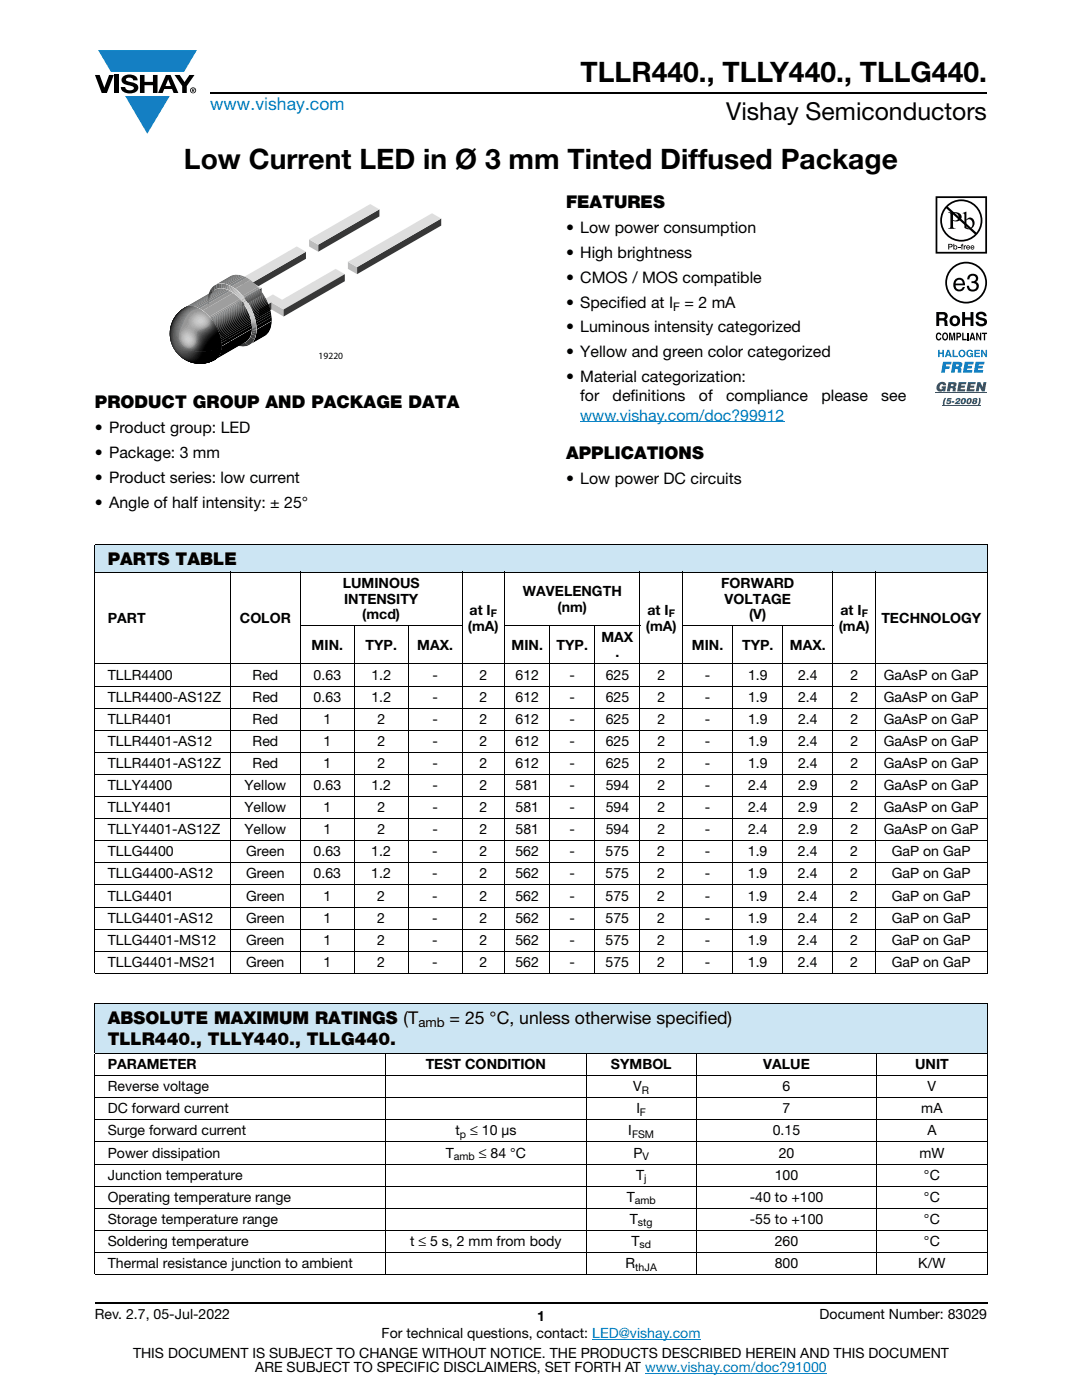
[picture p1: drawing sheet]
<svg xmlns="http://www.w3.org/2000/svg" width="216mm" height="279mm" viewBox="0 0 216 279" stroke-linecap="round" stroke-linejoin="round" font-family="sans-serif">
<g fill="#147fc3">
<path d="M19.6 10h19.7l-2.6 4.3h-1.1h-13.5z"/>
<path d="M25 19.2h8.9l-4.5 7.5z"/>
</g>
<g fill="#000">
<path d="M18.9 15h1l.9 2.5 1-2.5h.9l-1.4 3.6h-1zM22.9 15h.9v3.6h-.9zM24.6 15.3a2.1 2.1 0 0 1 2.8 .3l.1 .4h-.9a.79 .79 0 0 0-.7-.5 .79 .79 0 0 0-.8 .4l.3 .3 1 .2a1.08 1.08 0 0 1 1.2 1 1.08 1.08 0 0 1-1.1 1.2 1.73 1.73 0 0 1-2.4-1.2h.9a.96 .96 0 0 0 .8 .6 .96 .96 0 0 0 .9-.4 1.31 1.31 0 0 0-1.2-.6 1.03 1.03 0 0 1-1.1-.6 1.03 1.03 0 0 1 .2-1.1zM27.9 15h.9v1.3h1.7v-1.3h.9v3.6h-.9v-1.6h-1.7v1.6h-.9zM34.8 15h1.1l.9 1.4 1-1.4h1l-1.5 2.2v1.4h-.9v-1.4z"/>
<path d="M33.6 15.9l.5 1.3h-1.1zM33.1 15l-1.6 3.6h1l.3-.8h1.5l.3 .8h1l-1.6-3.6z"/>
<path d="M38.4 17.8h.2v.2h-.2zM38.3 17.7v.7h.1v-.3l.4 .3-.2-.3 .2-.2-.1-.2z"/>
<path d="M38.1 18a.46 .46 0 0 1 .9 0 .46 .46 0 0 1-.9 0zM37.9 18a.6 .6 0 0 0 1.2 0 .6 .6 0 0 0-1.2 0z"/>
</g>
<path d="M42 18.6h155M18.9 260h178.1" fill="none" stroke="#000" stroke-width=".36"/>
<path d="M115.8 84.2h40.7M118.2 267.3h21.5M128.7 274h36.3" fill="none" stroke="#007ec4" stroke-width=".2"/>
<path d="M63.5 48.8l12.2-7v1.4l-12.2 7z" fill="#373737"/>
<path d="M61.7 47.8l1.8 1v1.4l-1.8-1z" fill="#bdbdbd"/>
<path d="M61.7 47.8l12.2-7.1 1.8 1.1-12.2 7z" fill="#dedede"/>
<path d="M50.4 56.4l10.7-6.2v1.4l-10.7 6.2z" fill="#373737"/>
<path d="M48.4 55.4l.8 2.4v1.4l-.8-2.3z" fill="#989898"/>
<path d="M48.2 59.8l4-2.3v1.4l-4 2.3z" fill="#373737"/>
<path d="M47 59l1.2 .8v1.4l-1.2-.7z" fill="#bdbdbd"/>
<path d="M48.4 55.4l10.8-6.2 1.9 1-10.7 6.2 1.8 1.1-4 2.3-1.2-.8 2.2-1.2z" fill="#dedede"/>
<path d="M54.2 60.4l2.4 1.4v1.4l-2.4-1.4z" fill="#bdbdbd"/>
<path d="M50.5 61.1l4-2.3 1.8 1 10.7-6.1 1.8 1-12.2 7.1-2.4-1.4-2.5 1.4z" fill="#dedede"/>
<g fill="#373737">
<path d="M56.6 61.8l12.2-7.1v1.4l-12.2 7.1z"/>
<path d="M51.7 61.8l2.5-1.4v1.4l-2.5 1.4z"/>
</g>
<path d="M51.2 65.8l3-1.8a3.4 3.4 0 0 1-1.4 3.1l-3 1.8a3.4 3.4 0 0 0 1.4-3.1z" fill="#000"/>
<path d="M50.3 65.6l.9 .2z" fill="#5d5d5d"/>
<path d="M50.3 65.3l.9 .2v.3l-.9-.2z" fill="#656565"/>
<path d="M50.3 65.1l.9 .1v.3l-.9-.2z" fill="#6d6d6d"/>
<path d="M50.2 64.9l1 .1v.2l-.9-.1z" fill="#757575"/>
<path d="M50.2 64.7h.9l.1 .3-1-.1z" fill="#7d7d7d"/>
<path d="M50.2 64.5h.9v.2h-.9z" fill="#858585"/>
<path d="M50.2 64.3h.9v.2h-.9z" fill="#999"/>
<path d="M50.1 64.1h.9l.1 .2h-.9z" fill="#a1a1a1"/>
<path d="M50.1 64l.9-.1v.2h-.9z" fill="#a7a7a7"/>
<path d="M50.1 63.8l.8-.1 .1 .2-.9 .1z" fill="#acacac"/>
<path d="M50 63.6l.9-.1v.2l-.8 .1z" fill="#b1b1b1"/>
<path d="M50 63.4l.8-.1 .1 .2-.9 .1z" fill="#b5b5b5"/>
<path d="M49.9 63.3l.9-.2v.2l-.8 .1z" fill="#b9b9b9"/>
<path d="M49.8 63.1l.9-.2 .1 .2-.9 .2z" fill="#bcbcbc"/>
<path d="M49.8 62.9l.8-.2 .1 .2-.9 .2z" fill="#c0c0c0"/>
<path d="M49.7 62.7l.8-.2 .1 .2-.8 .2z" fill="#c3c3c3"/>
<path d="M49.6 62.5l.8-.3 .1 .3-.8 .2z" fill="#c6c6c6"/>
<path d="M49.5 62.2l.8-.3 .1 .3-.8 .3z" fill="#c9c9c9"/>
<path d="M49.4 61.9l.7-.3 .2 .3-.8 .3z" fill="#ccc"/>
<path d="M49.1 61.5l.8-.4 .2 .5-.7 .3z" fill="#cecece"/>
<path d="M48.5 60.5l.6-.6 .8 1.2-.8 .4z" fill="#d1d1d1"/>
<path d="M48.2 60.1l.6-.6 .3 .4-.6 .6z" fill="#cecece"/>
<path d="M48.5 59.1l.3 .4-.6 .6-.3-.3z" fill="#ccc"/>
<path d="M48.3 58.9l.2 .2-.6 .7-.2-.3z" fill="#c9c9c9"/>
<path d="M48.1 58.6l.2 .3-.6 .6-.1-.2z" fill="#c6c6c6"/>
<path d="M47.9 58.4l.2 .2-.5 .7-.2-.1z" fill="#c3c3c3"/>
<path d="M47.7 58.2l.2 .2-.5 .8-.2-.2z" fill="#c0c0c0"/>
<path d="M47.4 58l.3 .2-.5 .8-.2-.2z" fill="#bcbcbc"/>
<path d="M47.2 57.9l.2 .1-.4 .8-.2-.1z" fill="#b9b9b9"/>
<path d="M47 57.7l.2 .2-.4 .8-.2-.2z" fill="#b5b5b5"/>
<path d="M46.7 57.5l.3 .2-.4 .8-.2-.2z" fill="#b1b1b1"/>
<path d="M46.5 57.3l.2 .2-.3 .8-.2-.1z" fill="#acacac"/>
<path d="M46.2 57.2l.3 .1-.3 .9-.3-.2z" fill="#a7a7a7"/>
<path d="M45.9 57l.3 .2-.3 .8-.3-.1z" fill="#a1a1a1"/>
<path d="M45.5 56.9l.4 .1-.3 .9-.3-.1z" fill="#999"/>
<path d="M45.2 56.7l.3 .2-.2 .9-.3-.1z" fill="#858585"/>
<path d="M44.7 56.6l.4 .1-.1 1-.4-.1z" fill="#7d7d7d"/>
<path d="M44.2 56.6h.5l-.1 1-.4-.1z" fill="#757575"/>
<path d="M43.7 56.6h.5v.9l-.5 .1z" fill="#6d6d6d"/>
<path d="M43.2 56.7l.5-.1v1l-.4 .1z" fill="#656565"/>
<path d="M42.7 57l.5-.3 .1 1-.5 .2z" fill="#5d5d5d"/>
<path d="M42.4 57.3l.3-.3 .1 .9-.4 .4-.2-.9z" fill="#545454"/>
<path d="M42.2 57.4l.2 .9-.4 .6-.2-.8z" fill="#4c4c4c"/>
<path d="M41.8 58.1a2.18 2.18 0 0 1 0 1.7v.3a1.95 1.95 0 0 1 0-2z" fill="#444"/>
<path d="M41.5 59.5l.3 .6a7.9 7.9 0 0 0 1.1 4.5h-.2a9.3 9.3 0 0 1-1.2-5.1z" fill="#3c3c3c"/>
<path d="M42.7 64.6h.2a7.4 7.4 0 0 0 4.6 3.9l1.3-.1 .7 .6a4.4 4.4 0 0 1-4.4-1.4l-1.1-1.1z" fill="#343434"/>
<path d="M49.9 67.3l.9 .4-.4 .6-.9 .7-.7-.6 .7-.5z" fill="#3c3c3c"/>
<path d="M50.1 66.7l.9 .3-.2 .7-.9-.4z" fill="#444"/>
<path d="M50.2 66.2l.9 .3-.1 .5-.9-.4z" fill="#4c4c4c"/>
<path d="M50.3 65.9l.9 .2-.1 .4-.9-.3z" fill="#545454"/>
<path d="M50.3 65.6l.9 .2v.3l-.9-.2z" fill="#5d5d5d"/>
<path d="M50.6 62.6l3-1.8 .1 .3-3 1.7zM50.7 62.8l3-1.7 .1 .3-3 1.7zM50.8 63.1l3-1.7 .1 .3-3 1.7zM50.9 63.4l3-1.7 .1 .3-3.1 1.8zM50.9 63.8l3.1-1.8 .1 .4-3.1 1.7zM51 64.1l3.1-1.7 .1 .4-3.1 1.7zM51.1 64.5l3.1-1.7v.5l-3 1.7zM51.2 65l3-1.7 .1 .7-3.1 1.8z" fill="#000"/>
<path d="M50.5 62.3l3-1.7 .1 .2-3 1.8z" fill="#030303"/>
<path d="M50.4 62.1l3-1.8 .1 .3-3 1.7z" fill="#0b0b0b"/>
<path d="M50.3 61.9l3-1.8 .1 .2-3 1.8z" fill="#131313"/>
<path d="M50.2 61.6l3-1.7 .1 .2-3 1.8z" fill="#1b1b1b"/>
<path d="M50.1 61.4l3-1.7 .1 .2-3 1.7z" fill="#232323"/>
<path d="M50 61.2l3-1.7 .1 .2-3 1.7z" fill="#2c2c2c"/>
<path d="M49.9 61l3-1.7 .1 .2-3 1.7z" fill="#343434"/>
<path d="M49.8 60.9l3-1.8 .1 .2-3 1.7z" fill="#3c3c3c"/>
<path d="M49.7 60.7l3-1.8 .1 .2-3 1.8z" fill="#444"/>
<path d="M49.6 60.5l3-1.7 .1 .1-3 1.8z" fill="#4c4c4c"/>
<path d="M49.5 60.4l3-1.8 .1 .2-3 1.7z" fill="#545454"/>
<path d="M49.4 60.2l3-1.7 .1 .1-3 1.8z" fill="#5d5d5d"/>
<path d="M49.3 60.1l3-1.8 .1 .2-3 1.7z" fill="#656565"/>
<path d="M49.1 59.9l3.1-1.8 .1 .2-3 1.8z" fill="#6d6d6d"/>
<path d="M49 59.7l3.1-1.7 .1 .1-3.1 1.8z" fill="#757575"/>
<path d="M48.9 59.5l3-1.7 .2 .2-3.1 1.7z" fill="#7d7d7d"/>
<path d="M48.7 59.3l3-1.7 .2 .2-3 1.7z" fill="#858585"/>
<path d="M48.4 59l3.1-1.7 .2 .3-3 1.7z" fill="#999"/>
<path d="M46.9 57.6l3.1-1.7 1.5 1.4-3.1 1.7z" fill="#a1a1a1"/>
<path d="M46.2 57.2l3-1.8 .8 .5-3.1 1.7z" fill="#999"/>
<path d="M45.7 56.9l3-1.8 .5 .3-3 1.8z" fill="#858585"/>
<path d="M45.3 56.8l3.1-1.8 .3 .1-3 1.8z" fill="#7d7d7d"/>
<path d="M45 56.7l3.1-1.8 .3 .1-3.1 1.8z" fill="#757575"/>
<path d="M44.7 56.6l3.1-1.7h.3l-3.1 1.8z" fill="#6d6d6d"/>
<path d="M44.5 56.6l3.1-1.8 .2 .1-3.1 1.7z" fill="#656565"/>
<path d="M44.3 56.6l3-1.8h.3l-3.1 1.8z" fill="#5d5d5d"/>
<path d="M44.1 56.6l3.2-1.8z" fill="#545454"/>
<path d="M43.9 56.6l3.2-1.8z" fill="#4c4c4c"/>
<path d="M43.7 56.6l3.3-1.8z" fill="#444"/>
<path d="M43.6 56.6l3.2-1.8z" fill="#3c3c3c"/>
<path d="M43.4 56.7l3.2-1.8z" fill="#343434"/>
<path d="M43.2 56.7l3.3-1.8z" fill="#2c2c2c"/>
<path d="M43.1 56.8l3.2-1.9z" fill="#232323"/>
<path d="M42.9 56.8l3.2-1.8z" fill="#1b1b1b"/>
<path d="M42.9 56.9l3.1-1.8z" fill="#131313"/>
<path d="M44.2 69.1l6.1-3.5a2.96 2.96 0 0 1-1.3 2.7l-6.1 3.5a2.96 2.96 0 0 0 1.3-2.7zM43.6 66.3l6.1-3.5 .1 .2-6.1 3.6zM43.7 66.6l6.1-3.6 .1 .3-6.1 3.5zM43.8 66.8l6.1-3.5 .1 .2-6.1 3.6zM43.9 67.1l6.1-3.6 .1 .3-6.1 3.5zM44 67.3l6.1-3.5v.3l-6.1 3.6zM44 67.7l6.1-3.6 .1 .4-6.1 3.5zM44.1 68l6.1-3.5 .1 .4-6.1 3.6zM44.2 68.5l6.1-3.5v.6l-6.1 3.5z" fill="#000"/>
<path d="M43.5 66.1l6.1-3.5 .1 .2-6.1 3.5z" fill="#030303"/>
<path d="M43.5 65.9l6.1-3.5 .1 .2-6.2 3.5z" fill="#0b0b0b"/>
<path d="M43.4 65.7l6.1-3.5 .1 .2-6.1 3.5z" fill="#131313"/>
<path d="M43.3 65.5l6.1-3.5 .1 .2-6.1 3.5z" fill="#1b1b1b"/>
<path d="M43.2 65.3l6.1-3.5 .1 .2-6.1 3.5z" fill="#232323"/>
<path d="M43.1 65.1l6.1-3.5 .1 .2-6.1 3.5z" fill="#2c2c2c"/>
<path d="M43 65l6.1-3.5 .1 .1-6.1 3.5z" fill="#343434"/>
<path d="M42.9 64.8l6.1-3.5 .1 .2-6.1 3.5z" fill="#3c3c3c"/>
<path d="M42.8 64.7l6.1-3.5 .1 .1-6.1 3.5z" fill="#444"/>
<path d="M42.7 64.5l6.2-3.5v.2l-6.1 3.5z" fill="#4c4c4c"/>
<path d="M42.7 64.4l6.1-3.5 .1 .1-6.2 3.5z" fill="#545454"/>
<path d="M42.6 64.2l6.1-3.5 .1 .2-6.1 3.5z" fill="#5d5d5d"/>
<path d="M42.5 64.1l6.1-3.5 .1 .1-6.1 3.5z" fill="#656565"/>
<path d="M42.4 64l6.1-3.6 .1 .2-6.1 3.5z" fill="#6d6d6d"/>
<path d="M42.3 63.8l6.1-3.5 .1 .1-6.1 3.6z" fill="#757575"/>
<path d="M42.1 63.6l6.1-3.5 .2 .2-6.1 3.5z" fill="#7d7d7d"/>
<path d="M42 63.5l6.1-3.6 .1 .2-6.1 3.5z" fill="#858585"/>
<path d="M41.8 63.2l6.1-3.5 .2 .2-6.1 3.6z" fill="#999"/>
<path d="M40.4 62l6.1-3.5 1.4 1.2-6.1 3.5z" fill="#a1a1a1"/>
<path d="M39.8 61.6l6.1-3.6 .6 .5-6.1 3.5z" fill="#999"/>
<path d="M39.4 61.4l6.1-3.6 .4 .2-6.1 3.6z" fill="#858585"/>
<path d="M39 61.2l6.1-3.5 .4 .1-6.1 3.6z" fill="#7d7d7d"/>
<path d="M38.8 61.2l6.1-3.6 .2 .1-6.1 3.5z" fill="#757575"/>
<path d="M38.5 61.1l6.1-3.5h.3l-6.1 3.6z" fill="#6d6d6d"/>
<path d="M38.3 61.1l6.1-3.6 .2 .1-6.1 3.5z" fill="#656565"/>
<path d="M38.1 61.1l6.1-3.6h.2l-6.1 3.6z" fill="#5d5d5d"/>
<path d="M38 61.1l6.2-3.6z" fill="#545454"/>
<path d="M37.8 61.1l6.3-3.6z" fill="#4c4c4c"/>
<path d="M37.6 61.1l6.3-3.6z" fill="#444"/>
<path d="M37.5 61.1l6.2-3.5z" fill="#3c3c3c"/>
<path d="M37.3 61.1l6.3-3.5z" fill="#343434"/>
<path d="M37.2 61.2l6.3-3.6z" fill="#2c2c2c"/>
<path d="M37.1 61.2l6.2-3.5z" fill="#232323"/>
<path d="M37 61.3l6.2-3.6z" fill="#1b1b1b"/>
<path d="M36.9 61.3l6.2-3.5z" fill="#131313"/>
<g fill="#999">
<path d="M35.3 62.6a3.5 3.5 0 0 1 3-1.5 8.1 8.1 0 0 1 5.7 6.3l.2 1.7a9.3 9.3 0 0 1-8.6-.1 9.3 9.3 0 0 0 8.6 .1 3.1 3.1 0 0 1-3 3.4 6 6 0 0 1-6.5-2.8 6 6 0 0 1 .6-7.1z"/>
<path d="M35.7 62.2a3.2 3.2 0 0 1 4.7-.2 2.96 2.96 0 0 0-3.4 2.5l-.2 .3a2.93 2.93 0 0 0-.3 4 1.54 1.54 0 0 0 2 .3 1.54 1.54 0 0 0 .5-2 1.1 1.1 0 0 1 1.4-1.4 1.79 1.79 0 0 0 1.4-2.5 9.4 9.4 0 0 1 2.4 5.9 9.3 9.3 0 0 1-8.6-.1 9.3 9.3 0 0 0 8.6 .1 3.4 3.4 0 0 1-3.4 3.4 6 6 0 0 1-6.3-3.2 6 6 0 0 1 1.2-7.1z"/>
</g>
<path d="M35.7 62.2a3.1 3.1 0 0 1 4.1-.6 3.4 3.4 0 0 0-3.1 2.4 5.9 5.9 0 0 0-.9 3.9 1.76 1.76 0 0 0 1.2 1.4 1.76 1.76 0 0 0 1.9-.5 3.7 3.7 0 0 0 .3-2.4 1.33 1.33 0 0 1 1.2-.7 1.9 1.9 0 0 0 1.6-2.2 9.3 9.3 0 0 1 2.2 5.6 9.3 9.3 0 0 1-8.6-.1 9.3 9.3 0 0 0 8.6 .1 3.4 3.4 0 0 1-3.4 3.4 6 6 0 0 1-6.3-3.2 6 6 0 0 1 1.2-7.1z" fill="#858585"/>
<path d="M35.7 62.2a3.1 3.1 0 0 1 3.6-.8 4.7 4.7 0 0 0-3.3 3.7 3.2 3.2 0 0 0 .7 4.1 1.67 1.67 0 0 0 1.9 .1 1.67 1.67 0 0 0 .7-1.8 1.31 1.31 0 0 1 1.2-1.7 2.02 2.02 0 0 0 1.6-2.1 9.2 9.2 0 0 1 2.1 5.4 9.3 9.3 0 0 1-8.6-.1 9.3 9.3 0 0 0 8.6 .1 3.4 3.4 0 0 1-3.4 3.4 6 6 0 0 1-6.3-3.2 6 6 0 0 1 1.2-7.1z" fill="#7d7d7d"/>
<path d="M35.7 62.2a3.1 3.1 0 0 1 3.3-1 5.7 5.7 0 0 0-3.1 7.3 1.85 1.85 0 0 0 2.3 1 1.85 1.85 0 0 0 1.2-2.2 1.2 1.2 0 0 1 1.1-1.4 2.34 2.34 0 0 0 1.8-2.1 9.2 9.2 0 0 1 1.9 5.3 9.3 9.3 0 0 1-8.6-.1 9.3 9.3 0 0 0 8.6 .1 3.4 3.4 0 0 1-3.4 3.4 6 6 0 0 1-6.3-3.2 6 6 0 0 1 1.2-7.1z" fill="#757575"/>
<path d="M35.7 62.2a3.1 3.1 0 0 1 3.1-1 5.7 5.7 0 0 0-3 7.4 1.94 1.94 0 0 0 2.2 1.1 1.94 1.94 0 0 0 1.5-2 1.34 1.34 0 0 1 .5-1.4l1.4-.9a1.83 1.83 0 0 0 1-1.4 9.1 9.1 0 0 1 1.8 5.1 9.3 9.3 0 0 1-8.6-.1 9.3 9.3 0 0 0 8.6 .1 3.4 3.4 0 0 1-3.4 3.4 6 6 0 0 1-6.3-3.2 6 6 0 0 1 1.2-7.1z" fill="#6d6d6d"/>
<path d="M35.7 62.2a3.3 3.3 0 0 1 2.8-1.1 5.8 5.8 0 0 0-2.8 7.7l.4 .5-.5-.3a5.9 5.9 0 0 0 3.7 1.1 8.9 8.9 0 0 0 4.9-1 3.4 3.4 0 0 1-3.4 3.4 6 6 0 0 1-6.3-3.2 6 6 0 0 1 1.2-7.1z" fill="#656565"/>
<path d="M35.7 62.2a3.4 3.4 0 0 1 2.6-1.1 6.4 6.4 0 0 0-3.3 6.9 2.59 2.59 0 0 0 3 1.9 9.3 9.3 0 0 0 6.2-.8 3.4 3.4 0 0 1-3.4 3.4 6 6 0 0 1-6.3-3.2 6 6 0 0 1 1.2-7.1z" fill="#5d5d5d"/>
<path d="M35.7 62.2a3.5 3.5 0 0 1 2.4-1.1 6.5 6.5 0 0 0-3 8 2.64 2.64 0 0 0 3.1 .9 9.2 9.2 0 0 0 6-.9 3.4 3.4 0 0 1-3.4 3.4 6 6 0 0 1-6.3-3.2 6 6 0 0 1 1.2-7.1z" fill="#545454"/>
<path d="M35.7 62.2a3.7 3.7 0 0 1 2.3-1.1 6.5 6.5 0 0 0-2.9 8.5 2.55 2.55 0 0 0 3.3 .4 9.1 9.1 0 0 0 5.8-.9 3.4 3.4 0 0 1-3.4 3.4 6 6 0 0 1-6.3-3.2 6 6 0 0 1 1.2-7.1z" fill="#4c4c4c"/>
<path d="M35.7 62.2a3.8 3.8 0 0 1 2.1-1.1 6.5 6.5 0 0 0-2.7 8.7 2.34 2.34 0 0 0 3.3 .4l.2-.2a9.1 9.1 0 0 0 5.6-.9 3.4 3.4 0 0 1-3.4 3.4 6 6 0 0 1-6.3-3.2 6 6 0 0 1 1.2-7.1z" fill="#444"/>
<path d="M35.7 62.2a4 4 0 0 1 1.9-1.1 6.7 6.7 0 0 0-2.9 8.3 2.36 2.36 0 0 0 4 .7 10.8 10.8 0 0 0 5.5-1 3.4 3.4 0 0 1-3.4 3.4 6 6 0 0 1-6.3-3.2 6 6 0 0 1 1.2-7.1z" fill="#3c3c3c"/>
<path d="M35.7 62.2l1.2-.9 .6-.2a6.4 6.4 0 0 0-2.2 9.2 2.39 2.39 0 0 0 3.7-.2h1.6l1.5-.2 2.1-.8a3.4 3.4 0 0 1-3.4 3.4 6 6 0 0 1-6.3-3.2 6 6 0 0 1 1.2-7.1z" fill="#343434"/>
<path d="M35.7 62.2l1.7-1.1a6.3 6.3 0 0 0-2.1 9.4 2.31 2.31 0 0 0 3.9-.4h1.5l1.5-.2 2-.8a3.4 3.4 0 0 1-3.4 3.4 6 6 0 0 1-6.3-3.2 6 6 0 0 1 1.2-7.1z" fill="#2c2c2c"/>
<path d="M35.7 62.2l1.5-1a6.3 6.3 0 0 0-1.8 9.4 2.16 2.16 0 0 0 3.4 .2l.6-.7h1.5l1.4-.2 1.9-.8a3.4 3.4 0 0 1-3.4 3.4 6 6 0 0 1-6.3-3.2 6 6 0 0 1 1.2-7.1z" fill="#232323"/>
<g fill="#1b1b1b">
<path d="M35.7 62.2l1.4-1a6.5 6.5 0 0 0-2.9 7.3 6 6 0 0 1 1.5-6.3z"/>
<path d="M34.8 69.9a3.8 3.8 0 0 0 2.9 1.8l.6-.2 .7-.5 .6-.9 2.8-.3 1.8-.7a3.4 3.4 0 0 1-3.4 3.4 6.1 6.1 0 0 1-6-2.6z"/>
</g>
<g fill="#131313">
<path d="M35.7 62.2l1.3-.9a6.5 6.5 0 0 0-3.1 6.1 6 6 0 0 1 1.8-5.2z"/>
<path d="M35.6 70.8a2.24 2.24 0 0 0 3.8 .1l.5-.8 2.6-.3 1.7-.7a3.4 3.4 0 0 1-3.4 3.4 6 6 0 0 1-5.2-1.7z"/>
</g>
<g fill="#0b0b0b">
<path d="M35.7 62.2l1-.8a6.4 6.4 0 0 0-2.8 5.3 6.1 6.1 0 0 1 1.8-4.5z"/>
<path d="M36.1 71.3a2.22 2.22 0 0 0 3.8-.8l.2-.4 2.5-.3 1.6-.7a3.4 3.4 0 0 1-3.4 3.4 6.1 6.1 0 0 1-4.7-1.2z"/>
</g>
<g fill="#030303">
<path d="M35.7 62.2l.5-.4a6.2 6.2 0 0 0-2.3 4.3l.1-1 .5-1.2z"/>
<path d="M36.6 71.6a2.19 2.19 0 0 0 3.6-1.1l.1-.4 2.4-.3 1.5-.7a3.4 3.4 0 0 1-3.4 3.4 6 6 0 0 1-4.2-.9z"/>
</g>
<path d="M35.6 62.3l-.9 1.1-.7 2 .2-.9a6.2 6.2 0 0 1 1.5-2.3zM34.9 63.1l-.6 1.2zM37 71.9a2.18 2.18 0 0 0 3.5-1.4l.1-.4 1.9-.3 1.7-.7a3.4 3.4 0 0 1-3.4 3.4l-.9 .1-1.3-.1zM37.5 72.1a2.21 2.21 0 0 0 3.3-1.6l.1-.4 1.7-.3 1.6-.7a3.4 3.4 0 0 1-3.4 3.4l-1.6 .1zM38 72.3a2.22 2.22 0 0 0 3-1.8l.2-.4 1.6-.4 1.4-.6a3.4 3.4 0 0 1-3.4 3.4l-1.4 .1zM38.5 72.4a2.25 2.25 0 0 0 2.9-1.9l.1-.5 1.4-.3 1.3-.6a3.4 3.4 0 0 1-3.4 3.4l-1.4 .1zM39 72.5a2.32 2.32 0 0 0 2.7-2l.2-.6 2.3-.8a3.4 3.4 0 0 1-3.4 3.4zM39.5 72.6a2.41 2.41 0 0 0 2.6-2.2l.1-.5 2-.8a3.4 3.4 0 0 1-3.4 3.4zM42.7 69.8l1.5-.7a3.5 3.5 0 0 1-3.6 3.5h-.5a2.44 2.44 0 0 0 2.3-2z" fill="#000"/>
<path d="M38.1 62.9a2.1 2.1 0 0 1 2.2-.7 2.1 2.1 0 0 1 1.5 1.9 2.2 2.2 0 0 1-2.4 1.7l-.5 .2v.5a2.78 2.78 0 0 1-.3 2.4 1.72 1.72 0 0 1-1.9 0 1.72 1.72 0 0 1-.8-1.7 2.97 2.97 0 0 1 1.3-2.3l.5-1.3z" fill="#a1a1a1"/>
<path d="M38.3 63a1.91 1.91 0 0 1 2.2-.6 1.91 1.91 0 0 1 1.2 1.8 1.84 1.84 0 0 1-2 1.4 1.04 1.04 0 0 0-1.1 .4l.2 .8a1.72 1.72 0 0 1-.9 2.4 2.03 2.03 0 0 1-1.8-1.9 2.03 2.03 0 0 1 1.4-2.1l.4-1.5z" fill="#a7a7a7"/>
<path d="M43.2 69.6l1-.5a3.4 3.4 0 0 1-3.3 3.4 2.92 2.92 0 0 0 2.2-2.6z" fill="#000"/>
<path d="M40 66.5l.4-.3a2.9 2.9 0 0 0 2.1-2.1 9 9 0 0 1 1.7 5 9.3 9.3 0 0 1-6.6 .7 2.01 2.01 0 0 0 1.9-2 1.77 1.77 0 0 1 .5-1.3z" fill="#656565"/>
<path d="M40.1 66.6l.4-.3a3.2 3.2 0 0 0 2.1-2l.7 1.3 .6 1.4 .3 2.1a9.3 9.3 0 0 1-6.2 .8 2.35 2.35 0 0 0 1.7-2.5z" fill="#5d5d5d"/>
<path d="M40.3 66.6a4.8 4.8 0 0 0 2.4-2.2l.7 1.3 .5 1.4 .3 2a9.2 9.2 0 0 1-6 .9 2.56 2.56 0 0 0 1.6-2.5z" fill="#545454"/>
<path d="M40.3 66.8l1.6-1.2 .8-1.1 .7 1.3 .5 1.3 .3 2a9.1 9.1 0 0 1-5.8 .9 3.4 3.4 0 0 0 1.6-2.7z" fill="#4c4c4c"/>
<path d="M40.6 66.8a6.3 6.3 0 0 0 2.2-2.1l1.1 2.5 .3 1.9a9.1 9.1 0 0 1-5.6 .9 3.3 3.3 0 0 0 1.5-2.4z" fill="#444"/>
<path d="M40.7 66.9l1.5-1.2 .7-.9 1 2.5 .3 1.8a9 9 0 0 1-5.4 1 4.2 4.2 0 0 0 1.5-2.5z" fill="#3c3c3c"/>
<path d="M40.8 67.1l1.5-1.3 .7-.8 1 2.4 .2 1.7-2.1 .8-1.5 .2h-1.6a6.4 6.4 0 0 0 1.5-2.6z" fill="#343434"/>
<path d="M36.6 66.1l1-.5a.77 .77 0 0 1 .8 .6 2.21 2.21 0 0 1-.1 2.7 1.66 1.66 0 0 1-1.8-.5 1.66 1.66 0 0 1-.2-1.9z" fill="#acacac"/>
<path d="M40.9 67.3l2.2-2.2 .9 2.3 .2 1.7-2 .8-1.5 .2h-1.5l.6-.7z" fill="#2c2c2c"/>
<path d="M41.4 67l1.8-1.7 .8 2.2 .2 1.6-1.9 .8-1.4 .2h-1.5l1.3-2.3z" fill="#232323"/>
<path d="M36.6 66.3a1.07 1.07 0 0 1 1.8 .1 1.75 1.75 0 0 1-.3 2.6 1.62 1.62 0 0 1-1.7-.9 1.62 1.62 0 0 1 .2-1.8z" fill="#b1b1b1"/>
<path d="M41.5 67.2l1.8-1.7 .6 1.8 .3 1.8-1.8 .7-2.8 .3 1.3-2.2z" fill="#1b1b1b"/>
<path d="M41.9 67l1.5-1.3 .6 1.7 .2 1.7-1.7 .7-2.6 .3 1-1.9z" fill="#131313"/>
<path d="M36.6 66.6a1.06 1.06 0 0 1 1-.5 1.06 1.06 0 0 1 .9 .7 1.39 1.39 0 0 1-.6 2.1 1.54 1.54 0 0 1-1.3-2.3z" fill="#b5b5b5"/>
<path d="M41.9 67.3l1.6-1.4 .5 1.6 .2 1.6-1.6 .7-2.5 .3 1.2-2.1z" fill="#0b0b0b"/>
<path d="M38.5 63a1.82 1.82 0 0 1 1.8-.5 1.82 1.82 0 0 1 1.3 1.5 1.73 1.73 0 0 1-1.8 1.5 1.35 1.35 0 0 1-1.8-.7 1.94 1.94 0 0 1 .5-1.8z" fill="#acacac"/>
<path d="M36.7 66.6a1.12 1.12 0 0 1 1.3-.2 1.12 1.12 0 0 1 .6 1.1 1.07 1.07 0 0 1-.8 1.4 1.07 1.07 0 0 1-1.3-1v-.9z" fill="#b9b9b9"/>
<path d="M42.5 67.1l1-1 .5 1.5 .2 1.5-1.5 .7-2.4 .3 .9-1.5z" fill="#030303"/>
<path d="M38.6 63.1a1.59 1.59 0 0 1 2-.4 1.59 1.59 0 0 1 .8 1.9 2.05 2.05 0 0 1-3.2 .1 1.54 1.54 0 0 1 .4-1.6z" fill="#b1b1b1"/>
<path d="M42.4 67.5l1.2-1.2 .4 1.4 .2 1.4-1.7 .7-1.9 .3 .9-1.6z" fill="#000"/>
<path d="M36.7 66.7a1.07 1.07 0 0 1 1.2-.1 1.07 1.07 0 0 1 .6 1 .99 .99 0 0 1-.8 1.2 .99 .99 0 0 1-1.1-.9v-.8z" fill="#bcbcbc"/>
<path d="M38.8 63.1a1.47 1.47 0 0 1 1.8-.3 1.47 1.47 0 0 1 .7 1.8 1.82 1.82 0 0 1-2.9 0 1.34 1.34 0 0 1 .4-1.5z" fill="#b5b5b5"/>
<path d="M42.5 67.7l1.2-1.1 .4 1.5 .1 1-1.6 .7-1.7 .3 .7-1.4z" fill="#000"/>
<path d="M36.8 66.8a1.06 1.06 0 0 1 1.4 .1 1.06 1.06 0 0 1 .2 1.3 .92 .92 0 0 1-1 .5 .92 .92 0 0 1-.8-.9l.1-.7z" fill="#c0c0c0"/>
<path d="M39 63.2a1.33 1.33 0 0 1 1.7-.2 1.33 1.33 0 0 1 .4 1.6 1.51 1.51 0 0 1-1.4 .6 1.51 1.51 0 0 1-1.2-1l.2-.7z" fill="#b9b9b9"/>
<path d="M42.8 67.7l1-.9 .4 2.3-1.4 .6-1.6 .4 .5-1.1z" fill="#000"/>
<path d="M36.9 66.9a.96 .96 0 0 1 1.4 .4 .96 .96 0 0 1-.6 1.3 1.08 1.08 0 0 1-.8-1.7z" fill="#c3c3c3"/>
<path d="M39 63.2a1.3 1.3 0 0 1 1.4-.2 1.3 1.3 0 0 1 .8 1.1 1.4 1.4 0 0 1-1.2 1 1.4 1.4 0 0 1-1.4-.8l.1-.7z" fill="#bcbcbc"/>
<path d="M43.2 67.6l.7-.5 .3 2-1.3 .6-1.4 .3 .8-1.3z" fill="#000"/>
<path d="M37 67a.84 .84 0 0 1 1.2 .4 .84 .84 0 0 1-.5 1.1 .95 .95 0 0 1-.7-1.5z" fill="#c6c6c6"/>
<path d="M39.1 63.3a1.11 1.11 0 0 1 1.5-.1 1.11 1.11 0 0 1 .3 1.4 1.23 1.23 0 0 1-1.3 .4 1.23 1.23 0 0 1-.8-1.1z" fill="#c0c0c0"/>
<path d="M43.3 67.9l.7-.6 .2 1.8-2.3 .8 .7-1.2z" fill="#000"/>
<path d="M39.2 63.4a.97 .97 0 0 1 1.4-.1 .97 .97 0 0 1 .1 1.4 1.02 1.02 0 0 1-1.3 .1 1.02 1.02 0 0 1-.4-1.1z" fill="#c3c3c3"/>
<path d="M37.1 67.1a.7 .7 0 0 1 1 .4 .7 .7 0 0 1-.6 .9 .83 .83 0 0 1-.4-1.3z" fill="#c9c9c9"/>
<path d="M39.2 63.7a.89 .89 0 0 1 1.1-.4 .89 .89 0 0 1 .5 1.2 .9 .9 0 0 1-1.2 .2 .9 .9 0 0 1-.4-1z" fill="#c6c6c6"/>
<path d="M43.4 68.2l.6-.5 .2 1.4-2 .8z" fill="#000"/>
<path d="M37.2 67.2a.58 .58 0 0 1 .8 .3 .58 .58 0 0 1-.3 .8 .64 .64 0 0 1-.6-.4 .64 .64 0 0 1 .1-.7z" fill="#ccc"/>
<path d="M39.3 63.7a.72 .72 0 0 1 1.1-.2 .72 .72 0 0 1-.1 1.1 .71 .71 0 0 1-.8-.1 .71 .71 0 0 1-.2-.8z" fill="#c9c9c9"/>
<path d="M43.4 68.6l.7-.6 .1 1.1-1.5 .7z" fill="#000"/>
<circle cx="40" cy="64" r=".54" fill="#ccc"/>
<circle cx="37.5" cy="67.7" r=".38" fill="#cecece"/>
<path d="M43.8 68.7l.3-.2 .1 .6-1 .5z" fill="#000"/>
<circle cx="40" cy="64" r=".39" fill="#cecece"/>
<path d="M71.3 53.3l16.7-9.7v1.4l-16.7 9.7z" fill="#373737"/>
<path d="M69.4 52.2l1.9 1.1v1.4l-1.9-1z" fill="#bdbdbd"/>
<path d="M69.4 52.2l16.8-9.6 1.8 1-16.7 9.7z" fill="#dedede"/>
<g fill="#000">
<path d="M191.2 49.3h.4v.1h-.4zM191.9 48.7h.3l-.2 .2 .2 .1v.1h-.2v.7h-.1v-.7h-.2zM192.3 49h.2v.1l.3-.1v.1l-.3 .1v.6h-.2zM193.3 54.9a1.07 1.07 0 0 1 1.3-.2 1.07 1.07 0 0 1 .5 1.2l-.4 .4a1.06 1.06 0 0 1 .5 1.4 1.06 1.06 0 0 1-1.4 .5l-.2-.1a1.02 1.02 0 0 1-.7-1.1h.5a.71 .71 0 0 0 .9 .8 .71 .71 0 0 0 .3-1.2l-.7-.1v-.4a.59 .59 0 0 0 .8-.4 .59 .59 0 0 0-.6-.7 .66 .66 0 0 0-.7 .8h-.4zM186.9 66.6l.4-.2h.3l.2 .5-.6-.2a.66 .66 0 0 0 .1 1l.3-.3h.2a.54 .54 0 0 1-.4 .6 .54 .54 0 0 1-.6-.5zM189.4 66.4h.4l.2 1.2 .2-1.2h.4v1.5h-.3v-1.3l-.2 1.3h-.2l-.3-1.3v1.3h-.2zM192 66.4h.3v1.2h.6v.3h-.9zM192 62.3h.6v1h1.1v-1h.5v2.8h-.5v-1.3h-1.1v1.3h-.6zM193 66.4h.3v1.5h-.3zM195 62.4a1.15 1.15 0 0 1 1.9 .7h-.6v-.2a.68 .68 0 0 0-1-.1v.4l.2 .1a1.29 1.29 0 0 1 1.5 .9 1.17 1.17 0 0 1-1.2 .9 1.17 1.17 0 0 1-1.1-.9h.5l.1 .2a.67 .67 0 0 0 1.1-.1l-.3-.3-.5-.1a.82 .82 0 0 1-.9-.5 .82 .82 0 0 1 .3-1zM194.8 66.4h.3l.5 1.1v-1.1h.2v1.5h-.3l-.5-1.1v1.1h-.2zM195.9 66.4h1.1v.3h-.4v1.2h-.3v-1.2h-.4z"/>
<path d="M187 39.5h9.6v10.8h-9.6zM186.7 39.2v11.4h10.3v-11.4z"/>
<path d="M189 56.4a3.8 3.8 0 0 1 7.6 0 3.8 3.8 0 0 1-7.6 0zM188.6 56.4a4.2 4.2 0 0 0 8.4 0 4.2 4.2 0 0 0-8.4 0z"/>
<path d="M189.1 41.3a3.9 3.9 0 0 1 5.3-.2 3.9 3.9 0 0 1 .4 5.3zM188.8 41.6l5.7 5.2a3.9 3.9 0 0 1-5.3 .1 3.9 3.9 0 0 1-.4-5.3zM187.6 44a4.2 4.2 0 0 0 8.4 0 4.2 4.2 0 0 0-8.4 0z"/>
<path d="M189.4 48.8v.4h.4v-.3zM189.2 48.7h.7l.2 .3-.2 .3-.5 .1v.4h-.2z"/>
<path d="M190.2 42.6v1.3a.75 .75 0 0 0 1.1-.6 .75 .75 0 0 0-1.1-.7zM189.2 42.4a2.81 2.81 0 0 1 2.4 .3 .97 .97 0 0 1 0 1.2 .97 .97 0 0 1-1.2 .2h-.2v1.1v.2l.5 .3h-1.5l.3-.2 .1-.3v-2.3v-.3z"/>
<path d="M190.4 49.4a.26 .26 0 0 0 .5 0 .26 .26 0 0 0-.5 0zM190.2 48.7h.2v.4a.38 .38 0 0 1 .5 0 .38 .38 0 0 1 0 .6 .38 .38 0 0 1-.5 0l-.2 .1z"/>
<path d="M190.9 56.1l-.2 .5h1.4a.7 .7 0 0 0-.4-.7 .7 .7 0 0 0-.8 .2zM190.7 55.7a1.18 1.18 0 0 1 1.4-.1 1.18 1.18 0 0 1 .5 1.3h-1.9a.73 .73 0 0 0 .5 .9 .73 .73 0 0 0 .9-.5h.4a1.21 1.21 0 0 1-1.6 .8 1.21 1.21 0 0 1-.6-1.7z"/>
<path d="M192.8 44v1.3l.2 .2a.72 .72 0 0 0 .8-.1 .72 .72 0 0 0 .3-.7 .72 .72 0 0 0-.4-.8 .72 .72 0 0 0-.9 .1zM192.1 42.5l.7-.3v1.6a.89 .89 0 0 1 1.1-.3 .89 .89 0 0 1 .6 1 1.23 1.23 0 0 1-.7 1.2 1.23 1.23 0 0 1-1.4-.2v-2.7z"/>
<path d="M193 49.2v.1h.4l-.2-.2zM193 49h.4l.2 .4h-.6v.2l.5-.1a.42 .42 0 0 1-.6 .2 .42 .42 0 0 1 .1-.7z"/>
<path d="M193.9 49.2l-.1 .1h.4l-.2-.2zM193.8 49h.5l.1 .4h-.6l.1 .2 .5-.1a.42 .42 0 0 1-.7 .2 .42 .42 0 0 1 .1-.7z"/>
<path d="M187.4 62.8v.7h.9a.39 .39 0 0 0 .1-.7zM186.8 62.3h1.4a.79 .79 0 0 1 .8 .4 .79 .79 0 0 1-.1 .9l-.2 .1a.98 .98 0 0 1 .4 1.2l.1 .2h-.7l-.2-1.1h-.9v1.1h-.6z"/>
<path d="M188.4 66.7a.64 .64 0 0 0 .2 1l.1-.1a.64 .64 0 0 0-.1-1zM188.2 66.5l.2-.1a.56 .56 0 0 1 .7 .3 .82 .82 0 0 1-.5 1.3l-.2-.1a.89 .89 0 0 1-.2-1.4z"/>
<path d="M190.3 63.5a.63 .63 0 0 0-.3 .7 .63 .63 0 0 0 .8 .4 .63 .63 0 0 0 .2-.8 .63 .63 0 0 0-.7-.3zM189.5 64a1.09 1.09 0 0 1 2.1 0 1.09 1.09 0 0 1-2.1 0z"/>
<path d="M191.1 66.7v.4l.4-.1v-.3zM190.8 66.4h.6a.5 .5 0 0 1 .4 .5 .5 .5 0 0 1-.4 .5h-.3v.5h-.3z"/>
<path d="M194 66.7l-.1 .6h.3zM193.9 66.4h.3l.4 1.5h-.3v-.3h-.5l-.1 .3h-.3z"/>
</g>
<path d="M186.7 78.4h10.3" fill="none" stroke="#1f9047" stroke-width=".2"/>
<g fill="#1f9047">
<path d="M187.2 76.6a.91 .91 0 0 1 .9-.4 .91 .91 0 0 1 .7 .7h-.6l-.3-.2a.56 .56 0 0 0-.4 .4 .56 .56 0 0 0 .3 .6l.3-.2h-.2v-.4h.9l-.2 1h-.4v-.2a.82 .82 0 0 1-1.1 .1 .82 .82 0 0 1-.1-1.1z"/>
<path d="M191.3 76.2h1.5v.5h-1v.3h.8l-.1 .4h-.8v.3h.9l-.1 .4h-1.5z"/>
<path d="M193.2 76.2h1.5l-.1 .5h-.9v.3h.7v.4h-.8l-.1 .3h1l-.1 .4h-1.6z"/>
<path d="M195 76.2h.6l.5 1.1 .1-1.1h.6l-.3 1.9h-.6l-.5-1-.1 1h-.6z"/>
<path d="M188.5 79.4h.3l-.3 .8v.8h-.3v-.8z"/>
<path d="M189.1 79.4h.8l-.1 .3h-.5l-.1 .2h.5a.52 .52 0 0 1-.2 .7 .52 .52 0 0 1-.7-.3l.5 .1 .2-.2-.2-.1h-.4z"/>
<path d="M190 80.1h.4v.3h-.5z"/>
<path d="M190.8 79.6a.5 .5 0 0 1 .5-.2 .5 .5 0 0 1 .4 .4l-.7 .6h.6l-.1 .3h-1l.8-.9-.1-.1-.2 .2h-.4z"/>
<path d="M189.8 76.7l-.1 .4 .5-.1 .1-.1-.1-.2zM189.3 76.2l1.5 .2a.54 .54 0 0 1-.3 .8l.2 .3v.6h-.6v-.5l-.3-.1h-.1l-.2 .6h-.6z"/>
<path d="M192.2 79.8l-.2 .4 .2 .2 .2-.5-.1-.2zM191.9 79.6a.51 .51 0 0 1 .8 .1 .66 .66 0 0 1-.2 .8 .66 .66 0 0 1-.8 0v-.5z"/>
<path d="M193.3 79.8l-.1 .4 .1 .2 .3-.5-.2-.2zM193.1 79.6a.51 .51 0 0 1 .8 .1 .66 .66 0 0 1-.2 .8 .66 .66 0 0 1-.8 0l-.1-.5z"/>
</g>
<path d="M188 80.9h7.7" fill="none" stroke="#1f9047" stroke-width=".2"/>
<g fill="#1f9047">
<path d="M195.3 79.4h.3l.1 .8a.72 .72 0 0 1-.7 .8l.3-.8z"/>
<path d="M194.5 79.7l-.1 .2h.2l.1-.2zM194.4 80.2v.2h.2v-.2zM194.2 79.6a.52 .52 0 0 1 .8 .2l-.2 .2 .2 .3a.55 .55 0 0 1-.5 .4 .55 .55 0 0 1-.6-.4l.3-.3-.1-.2z"/>
</g>
<g fill="#0160ae">
<path d="M187.2 69.8h.3v.6h.5v-.6h.3v1.5h-.3v-.7h-.5v.7h-.3z"/>
<path d="M190.1 69.8h.3v1.2h.7v.3h-1z"/>
<path d="M193 70a.68 .68 0 0 1 1.2 .3l-.9-.2a.55 .55 0 0 0-.2 .5 .55 .55 0 0 0 .4 .4l.4-.3h-.3v-.2h.6v.8h-.2l-.1-.2a.71 .71 0 0 1-1-.1 .71 .71 0 0 1 .1-1z"/>
<path d="M194.5 69.8h1v.3h-.8v.3h.8v.2h-.8v.4h.8v.3h-1z"/>
<path d="M195.8 69.8h.3l.6 1v-1h.3v1.5h-.3l-.6-1.1v1.1h-.3z"/>
<path d="M188.2 72.2h1.7l-.1 .5h-1l-.1 .4h.8l-.1 .5h-.8l-.1 .8h-.7z"/>
<path d="M192.5 72.2h1.8l-.1 .5h-1.1v.3h.9l-.1 .5h-.9l-.1 .4h1.1l-.1 .5h-1.8z"/>
<path d="M194.7 72.2h1.7v.5h-1.1v.3h.8v.5h-.9l-.1 .4h1.1l-.1 .5h-1.8z"/>
<path d="M189.2 70.1l-.2 .6h.4zM189 69.8h.4l.5 1.5h-.3l-.1-.3h-.6l-.1 .3h-.3z"/>
<path d="M191.5 70.6a.47 .47 0 0 0 .9 0 .47 .47 0 0 0-.9 0zM191.2 70.5a.75 .75 0 0 1 1.5 0 .75 .75 0 0 1-1.5 0z"/>
<path d="M190.8 72.7l-.1 .4h.6l-.1-.4zM190.1 72.2l1.8 .2a.63 .63 0 0 1-.3 1l.2 .2v.8h-.7v-.6l-.3-.2h-.2l-.1 .8h-.7z"/>
</g>
<path d="M18.9 108.7h178.1v5.5h-178.1z" fill="#cce5f3"/>
<g fill="#fff">
<path d="M18.9 114.2h27.1v18.3h-27.1z"/>
<path d="M46 114.2h13.9v18.3h-13.9z"/>
<path d="M59.9 114.2h32.3v10.7h-32.3z"/>
<path d="M92.2 114.2h8.5v18.3h-8.5z"/>
<path d="M100.7 114.2h27v10.7h-27z"/>
<path d="M127.7 114.2h8.5v18.3h-8.5z"/>
<path d="M136.2 114.2h30v10.7h-30z"/>
<path d="M166.2 114.2h8.5v18.3h-8.5z"/>
<path d="M174.7 114.2h22.3v18.3h-22.3z"/>
<path d="M59.9 124.9h10.8v7.6h-10.8z"/>
<path d="M70.7 124.9h10.7v7.6h-10.7z"/>
<path d="M81.4 124.9h10.8v7.6h-10.8z"/>
<path d="M100.7 124.9h9v7.6h-9z"/>
<path d="M109.7 124.9h9v7.6h-9z"/>
<path d="M118.7 124.9h9v7.6h-9z"/>
<path d="M136.2 124.9h10v7.6h-10z"/>
<path d="M146.2 124.9h10v7.6h-10z"/>
<path d="M156.2 124.9h10v7.6h-10z"/>
</g>
<path d="M18.9 200.3h178.1v9.9h-178.1z" fill="#cce5f3"/>
<g fill="#fff">
<path d="M18.9 210.2h58v4.5h-58z"/>
<path d="M76.9 210.2h40v4.5h-40z"/>
<path d="M116.9 210.2h22.1v4.5h-22.1z"/>
<path d="M139 210.2h35.9v4.5h-35.9z"/>
<path d="M174.9 210.2h22.1v4.5h-22.1z"/>
</g>
<g fill="none" stroke="#000" stroke-width=".2">
<path d="M18.9 108.7h178.1M18.9 114.2h178.1M18.9 108.8v85.4M46 114.1v80.2M59.9 114.1v80.2M92.2 114.1v80.2M100.7 114.1v80.2M127.7 114.1v80.2M136.2 114.1v80.2M166.2 114.1v80.2M174.7 114.1v80.2M197 108.8v85.4"/>
<path d="M18.9 132.5h178.1M18.9 136.9h178.1M59.9 124.9h32.4M70.7 124.8v69.5M81.4 124.8v69.5M100.6 124.9h27.2M109.7 124.8v69.5M118.7 124.8v69.5M136.1 124.9h30.2M146.2 124.8v69.5M156.2 124.8v69.5M18.9 141.3h178.1"/>
<path d="M18.9 145.8h178.1M18.9 150.2h178.1M18.9 154.6h178.1M18.9 159h178.1M18.9 163.4h178.1M18.9 167.8h178.1M18.9 172.2h178.1M18.9 176.6h178.1M18.9 181h178.1M18.9 185.4h178.1M18.9 189.8h178.1M18.9 194.2h178.1"/>
<path d="M18.9 200.3h178.1M18.9 210.2h178.1M18.9 214.7h178.1M18.9 219.1h178.1M18.9 200.3v9.9M18.9 210.3v4.3M18.9 214.8v39.5M76.9 210.2v44.2M116.9 210.2v44.2M139 210.2v44.2M174.9 210.2v44.2M197 200.3v9.9"/>
<path d="M197 210.3v4.3M197 214.8v39.5M18.9 223.5h178.1M18.9 227.9h178.1M18.9 232.3h178.1M18.9 236.7h178.1M18.9 241.1h178.1M18.9 245.5h178.1M18.9 249.9h178.1M18.9 254.3h178.1"/>
</g>
<g font-size="5.6">
<text x="115.8" y="16.4">TLLR440., TLLY440., TLLG440.</text>
<text x="36.7" y="33.8">Low Current LED in Ø 3 mm Tinted Diffused Package</text>
</g>
<text font-size="4.9" x="144.9" y="24">Vishay Semiconductors</text>
<text font-size="3.5" fill="#007ec4" x="42" y="21.9">www.vishay.com</text>
<g font-size="3.5">
<text x="112.9" y="41.5">FEATURES</text>
<text x="18.9" y="81.5">PRODUCT GROUP AND PACKAGE DATA</text>
<text x="112.9" y="91.6">APPLICATIONS</text>
<text x="21.5" y="112.8">PARTS TABLE</text>
<text x="21.5" y="208.6">TLLR440., TLLY440., TLLG440.</text>
<text x="21.5" y="204.4">ABSOLUTE MAXIMUM RATINGS (T</text>
<text x="89.7" y="204.4">= 25 °C, unless otherwise specified)</text>
</g>
<g font-size="3.2">
<text x="112.9" y="46.6">• Low power consumption</text>
<text x="112.9" y="51.5">• High brightness</text>
<text x="112.9" y="56.5">• CMOS / MOS compatible</text>
<text x="112.9" y="61.4">• Specified at I</text>
<text x="136.6" y="61.4">= 2 mA</text>
<text x="112.9" y="66.3">• Luminous intensity categorized</text>
<text x="112.9" y="71.3">• Yellow and green color categorized</text>
<text x="112.9" y="76.2">• Material categorization:</text>
<text x="115.8" y="80.1">for</text>
<text x="122.2" y="80.1">definitions</text>
<text x="139.5" y="80.1">of</text>
<text x="144.9" y="80.1">compliance</text>
<text x="163.9" y="80.1">please</text>
<text x="175.8" y="80.1">see</text>
<text x="18.9" y="86.5">• Product group: LED</text>
<text x="18.9" y="91.5">• Package: 3 mm</text>
<text x="18.9" y="96.4">• Product series: low current</text>
<text x="18.9" y="101.3">• Angle of half intensity: ± 25°</text>
<text x="112.9" y="96.7">• Low power DC circuits</text>
</g>
<text font-size="3.2" fill="#007ec4" x="115.8" y="84">www.vishay.com/doc?99912</text>
<g font-size="2.8">
<text x="68.4" y="117.3">LUMINOUS</text>
<text x="104.3" y="118.9">WAVELENGTH</text>
<text x="143.9" y="117.3">FORWARD</text>
<text x="21.5" y="124.2">PART</text>
<text x="47.9" y="124.2">COLOR</text>
<text x="68.7" y="120.5">INTENSITY</text>
<text x="72.3" y="123.6">(mcd)</text>
<text x="93.4" y="125.8">(mA)</text>
<text x="93.7" y="122.7">at I</text>
<text x="111.3" y="122">(nm)</text>
<text x="128.9" y="125.8">(mA)</text>
<text x="129.2" y="122.7">at I</text>
<text x="144.6" y="120.5">VOLTAGE</text>
<text x="149.5" y="123.6">(V)</text>
<text x="167.4" y="125.8">(mA)</text>
<text x="167.7" y="122.7">at I</text>
<text x="175.9" y="124.2">TECHNOLOGY</text>
<text x="62.2" y="129.6">MIN.</text>
<text x="72.9" y="129.6">TYP.</text>
<text x="83.2" y="129.6">MAX.</text>
<text x="102.1" y="129.6">MIN.</text>
<text x="111.1" y="129.6">TYP.</text>
<text x="120" y="128">MAX</text>
<text x="122.8" y="131.2">.</text>
<text x="138.1" y="129.6">MIN.</text>
<text x="148.1" y="129.6">TYP.</text>
<text x="157.6" y="129.6">MAX.</text>
<text x="21.5" y="135.6">TLLR4400</text>
<text x="50.4" y="135.6">Red</text>
<text x="62.6" y="135.6">0.63</text>
<text x="74.1" y="135.6">1.2</text>
<text x="86.3" y="135.6">-</text>
<text x="95.7" y="135.6">2</text>
<text x="102.9" y="135.6">612</text>
<text x="113.7" y="135.6">-</text>
<text x="120.9" y="135.6">625</text>
<text x="131.2" y="135.6">2</text>
<text x="140.7" y="135.6">-</text>
<text x="149.3" y="135.6">1.9</text>
<text x="159.3" y="135.6">2.4</text>
<text x="169.7" y="135.6">2</text>
<text x="176.4" y="135.6">GaAsP on GaP</text>
<text x="21.5" y="140">TLLR4400-AS12Z</text>
<text x="50.4" y="140">Red</text>
<text x="62.6" y="140">0.63</text>
<text x="74.1" y="140">1.2</text>
<text x="86.3" y="140">-</text>
<text x="95.7" y="140">2</text>
<text x="102.9" y="140">612</text>
<text x="113.7" y="140">-</text>
<text x="120.9" y="140">625</text>
<text x="131.2" y="140">2</text>
<text x="140.7" y="140">-</text>
<text x="149.3" y="140">1.9</text>
<text x="159.3" y="140">2.4</text>
<text x="169.7" y="140">2</text>
<text x="176.4" y="140">GaAsP on GaP</text>
<text x="21.5" y="144.4">TLLR4401</text>
<text x="21.5" y="148.9">TLLR4401-AS12</text>
<text x="50.4" y="144.4">Red</text>
<text x="50.4" y="148.9">Red</text>
<text x="64.6" y="144.4">1</text>
<text x="64.6" y="148.9">1</text>
<text x="75.3" y="144.4">2</text>
<text x="75.3" y="148.9">2</text>
<text x="86.3" y="144.4">-</text>
<text x="86.3" y="148.9">-</text>
<text x="95.7" y="144.4">2</text>
<text x="95.7" y="148.9">2</text>
<text x="102.9" y="144.4">612</text>
<text x="102.9" y="148.9">612</text>
<text x="113.7" y="148.9">-</text>
<text x="113.7" y="144.4">-</text>
<text x="120.9" y="148.9">625</text>
<text x="120.9" y="144.4">625</text>
<text x="131.2" y="148.9">2</text>
<text x="131.2" y="144.4">2</text>
<text x="140.7" y="148.9">-</text>
<text x="140.7" y="144.4">-</text>
<text x="149.3" y="148.9">1.9</text>
<text x="149.3" y="144.4">1.9</text>
<text x="159.3" y="148.9">2.4</text>
<text x="159.3" y="144.4">2.4</text>
<text x="169.7" y="148.9">2</text>
<text x="169.7" y="144.4">2</text>
<text x="176.4" y="148.9">GaAsP on GaP</text>
<text x="176.4" y="144.4">GaAsP on GaP</text>
<text x="21.5" y="153.3">TLLR4401-AS12Z</text>
<text x="50.4" y="153.3">Red</text>
<text x="64.6" y="153.3">1</text>
<text x="75.3" y="153.3">2</text>
<text x="86.3" y="153.3">-</text>
<text x="95.7" y="153.3">2</text>
<text x="102.9" y="153.3">612</text>
<text x="113.7" y="153.3">-</text>
<text x="120.9" y="153.3">625</text>
<text x="131.2" y="153.3">2</text>
<text x="140.7" y="153.3">-</text>
<text x="149.3" y="153.3">1.9</text>
<text x="159.3" y="153.3">2.4</text>
<text x="169.7" y="153.3">2</text>
<text x="176.4" y="153.3">GaAsP on GaP</text>
<text x="21.5" y="157.7">TLLY4400</text>
<text x="48.8" y="157.7">Yellow</text>
<text x="62.6" y="157.7">0.63</text>
<text x="74.1" y="157.7">1.2</text>
<text x="86.3" y="157.7">-</text>
<text x="95.7" y="157.7">2</text>
<text x="102.9" y="157.7">581</text>
<text x="113.7" y="157.7">-</text>
<text x="120.9" y="157.7">594</text>
<text x="131.2" y="157.7">2</text>
<text x="140.7" y="157.7">-</text>
<text x="149.3" y="157.7">2.4</text>
<text x="159.3" y="157.7">2.9</text>
<text x="169.7" y="157.7">2</text>
<text x="176.4" y="157.7">GaAsP on GaP</text>
<text x="21.5" y="162.1">TLLY4401</text>
<text x="21.5" y="166.5">TLLY4401-AS12Z</text>
<text x="48.8" y="162.1">Yellow</text>
<text x="48.8" y="166.5">Yellow</text>
<text x="64.5" y="162.1">1</text>
<text x="64.5" y="166.5">1</text>
<text x="75.3" y="162.1">2</text>
<text x="75.3" y="166.5">2</text>
<text x="86.3" y="162.1">-</text>
<text x="86.3" y="166.5">-</text>
<text x="95.7" y="162.1">2</text>
<text x="95.7" y="166.5">2</text>
<text x="102.9" y="162.1">581</text>
<text x="102.9" y="166.5">581</text>
<text x="113.7" y="162.1">-</text>
<text x="113.7" y="166.5">-</text>
<text x="120.9" y="162.1">594</text>
<text x="120.9" y="166.5">594</text>
<text x="131.2" y="162.1">2</text>
<text x="131.2" y="166.5">2</text>
<text x="140.7" y="162.1">-</text>
<text x="140.7" y="166.5">-</text>
<text x="149.3" y="162.1">2.4</text>
<text x="149.3" y="166.5">2.4</text>
<text x="159.3" y="162.1">2.9</text>
<text x="159.3" y="166.5">2.9</text>
<text x="169.7" y="162.1">2</text>
<text x="169.7" y="166.5">2</text>
<text x="176.4" y="162.1">GaAsP on GaP</text>
<text x="176.4" y="166.5">GaAsP on GaP</text>
<text x="21.5" y="170.9">TLLG4400</text>
<text x="49.1" y="170.9">Green</text>
<text x="62.6" y="170.9">0.63</text>
<text x="74.1" y="170.9">1.2</text>
<text x="86.3" y="170.9">-</text>
<text x="95.7" y="170.9">2</text>
<text x="102.8" y="170.9">562</text>
<text x="113.6" y="170.9">-</text>
<text x="120.8" y="170.9">575</text>
<text x="131.2" y="170.9">2</text>
<text x="140.6" y="170.9">-</text>
<text x="149.2" y="170.9">1.9</text>
<text x="159.2" y="170.9">2.4</text>
<text x="169.7" y="170.9">2</text>
<text x="178" y="170.9">GaP on GaP</text>
<text x="21.5" y="175.3">TLLG4400-AS12</text>
<text x="21.5" y="179.7">TLLG4401</text>
<text x="49.1" y="175.3">Green</text>
<text x="49.1" y="179.7">Green</text>
<text x="62.6" y="175.3">0.63</text>
<text x="64.5" y="179.7">1</text>
<text x="74.1" y="175.3">1.2</text>
<text x="75.3" y="179.7">2</text>
<text x="86.3" y="175.3">-</text>
<text x="86.3" y="179.7">-</text>
<text x="95.7" y="175.3">2</text>
<text x="95.7" y="179.7">2</text>
<text x="102.8" y="175.3">562</text>
<text x="102.8" y="179.7">562</text>
<text x="113.6" y="175.3">-</text>
<text x="113.6" y="179.7">-</text>
<text x="120.8" y="175.3">575</text>
<text x="120.8" y="179.7">575</text>
<text x="131.2" y="175.3">2</text>
<text x="131.2" y="179.7">2</text>
<text x="140.6" y="175.3">-</text>
<text x="140.6" y="179.7">-</text>
<text x="149.2" y="175.3">1.9</text>
<text x="149.2" y="179.7">1.9</text>
<text x="159.2" y="175.3">2.4</text>
<text x="159.2" y="179.7">2.4</text>
<text x="169.7" y="175.3">2</text>
<text x="169.7" y="179.7">2</text>
<text x="177.9" y="175.3">GaP on GaP</text>
<text x="178" y="179.7">GaP on GaP</text>
<text x="21.5" y="184.1">TLLG4401-AS12</text>
<text x="49.1" y="184.1">Green</text>
<text x="64.5" y="184.1">1</text>
<text x="75.3" y="184.1">2</text>
<text x="86.3" y="184.1">-</text>
<text x="95.7" y="184.1">2</text>
<text x="102.8" y="184.1">562</text>
<text x="113.6" y="184.1">-</text>
<text x="120.8" y="184.1">575</text>
<text x="131.2" y="184.1">2</text>
<text x="140.6" y="184.1">-</text>
<text x="149.2" y="184.1">1.9</text>
<text x="159.2" y="184.1">2.4</text>
<text x="169.7" y="184.1">2</text>
<text x="177.9" y="184.1">GaP on GaP</text>
<text x="21.5" y="188.6">TLLG4401-MS12</text>
<text x="49.1" y="188.6">Green</text>
<text x="64.5" y="188.6">1</text>
<text x="75.3" y="188.6">2</text>
<text x="86.3" y="188.6">-</text>
<text x="95.7" y="188.6">2</text>
<text x="102.8" y="188.6">562</text>
<text x="113.6" y="188.6">-</text>
<text x="120.8" y="188.6">575</text>
<text x="131.1" y="188.6">2</text>
<text x="140.6" y="188.6">-</text>
<text x="149.2" y="188.6">1.9</text>
<text x="159.2" y="188.6">2.4</text>
<text x="169.7" y="188.6">2</text>
<text x="177.9" y="188.6">GaP on GaP</text>
<text x="21.5" y="193">TLLG4401-MS21</text>
<text x="49.1" y="193">Green</text>
<text x="64.5" y="193">1</text>
<text x="75.3" y="193">2</text>
<text x="86.3" y="193">-</text>
<text x="95.7" y="193">2</text>
<text x="102.8" y="193">562</text>
<text x="113.6" y="193">-</text>
<text x="120.8" y="193">575</text>
<text x="131.1" y="193">2</text>
<text x="140.6" y="193">-</text>
<text x="149.2" y="193">1.9</text>
<text x="159.2" y="193">2.4</text>
<text x="169.7" y="193">2</text>
<text x="177.9" y="193">GaP on GaP</text>
<text x="21.5" y="213.4">PARAMETER</text>
<text x="84.9" y="213.4">TEST CONDITION</text>
<text x="121.9" y="213.4">SYMBOL</text>
<text x="152.3" y="213.4">VALUE</text>
<text x="182.6" y="213.4">UNIT</text>
<text x="21.5" y="217.8">Reverse voltage</text>
<text x="126.4" y="217.8">V</text>
<text x="156.2" y="217.8">6</text>
<text x="185.1" y="217.8">V</text>
<text x="21.5" y="222.2">DC forward current</text>
<text x="21.5" y="226.6">Surge forward current</text>
<text x="90.9" y="226.6">t</text>
<text x="93.8" y="226.6">≤ 10 μs</text>
<text x="125.4" y="226.6">I</text>
<text x="127" y="222.2">I</text>
<text x="154.2" y="226.6">0.15</text>
<text x="156.2" y="222.2">7</text>
<text x="183.8" y="222.2">mA</text>
<text x="185" y="226.6">A</text>
<text x="21.5" y="231">Power dissipation</text>
<text x="89" y="231">T</text>
<text x="95.5" y="231">≤ 84 °C</text>
<text x="126.4" y="231">P</text>
<text x="155.4" y="231">20</text>
<text x="183.4" y="231">mW</text>
<text x="21.5" y="239.8">Operating temperature range</text>
<text x="21.5" y="235.4">Junction temperature</text>
<text x="125.1" y="239.8">T</text>
<text x="126.9" y="235.4">T</text>
<text x="149.6" y="239.8">-40 to +100</text>
<text x="154.6" y="235.4">100</text>
<text x="184.4" y="235.4">°C</text>
<text x="184.4" y="239.8">°C</text>
<text x="21.5" y="244.2">Storage temperature range</text>
<text x="125.7" y="244.2">T</text>
<text x="149.6" y="244.2">-55 to +100</text>
<text x="184.4" y="244.2">°C</text>
<text x="21.5" y="248.6">Soldering temperature</text>
<text x="81.8" y="248.6">t ≤ 5 s, 2 mm from body</text>
<text x="126" y="248.6">T</text>
<text x="154.6" y="248.6">260</text>
<text x="184.4" y="248.6">°C</text>
<text x="21.5" y="253">Thermal resistance junction to ambient</text>
<text x="124.8" y="253">R</text>
<text x="154.6" y="253">800</text>
<text x="183.2" y="253">K/W</text>
<text x="18.9" y="263.3">Rev. 2.7, 05-Jul-2022</text>
<text x="107.2" y="263.6">1</text>
<text x="163.6" y="263.3">Document Number: 83029</text>
<text x="76.2" y="267.1">For technical questions, contact: LED@vishay.com</text>
<text x="26.5" y="271">THIS DOCUMENT IS SUBJECT TO CHANGE WITHOUT NOTICE. THE PRODUCTS DESCRIBED HEREIN AND THIS DOCUMENT</text>
<text x="50.9" y="273.8">ARE SUBJECT TO SPECIFIC DISCLAIMERS, SET FORTH AT www.vishay.com/doc?91000</text>
</g>
<text font-size="2.6" x="83.5" y="205">amb</text>
<text font-size="2.4" x="134.3" y="62">F</text>
<g font-size="2.1">
<text x="97.9" y="123.2">F</text>
<text x="133.4" y="123.2">F</text>
<text x="171.9" y="123.2">F</text>
<text x="128.1" y="218.3">R</text>
<text x="91.8" y="227.1">p</text>
<text x="126.1" y="227.1">FSM</text>
<text x="127.7" y="222.7">F</text>
<text x="90.6" y="231.5">amb</text>
<text x="128.2" y="231.5">V</text>
<text x="128.5" y="235.9">j</text>
<text x="126.7" y="240.3">amb</text>
<text x="127.3" y="244.8">stg</text>
<text x="127.6" y="249.2">sd</text>
<text x="126.8" y="253.6">thJA</text>
</g>
<text font-size="1.9" x="63.6" y="71.6">19220</text>
</svg>
